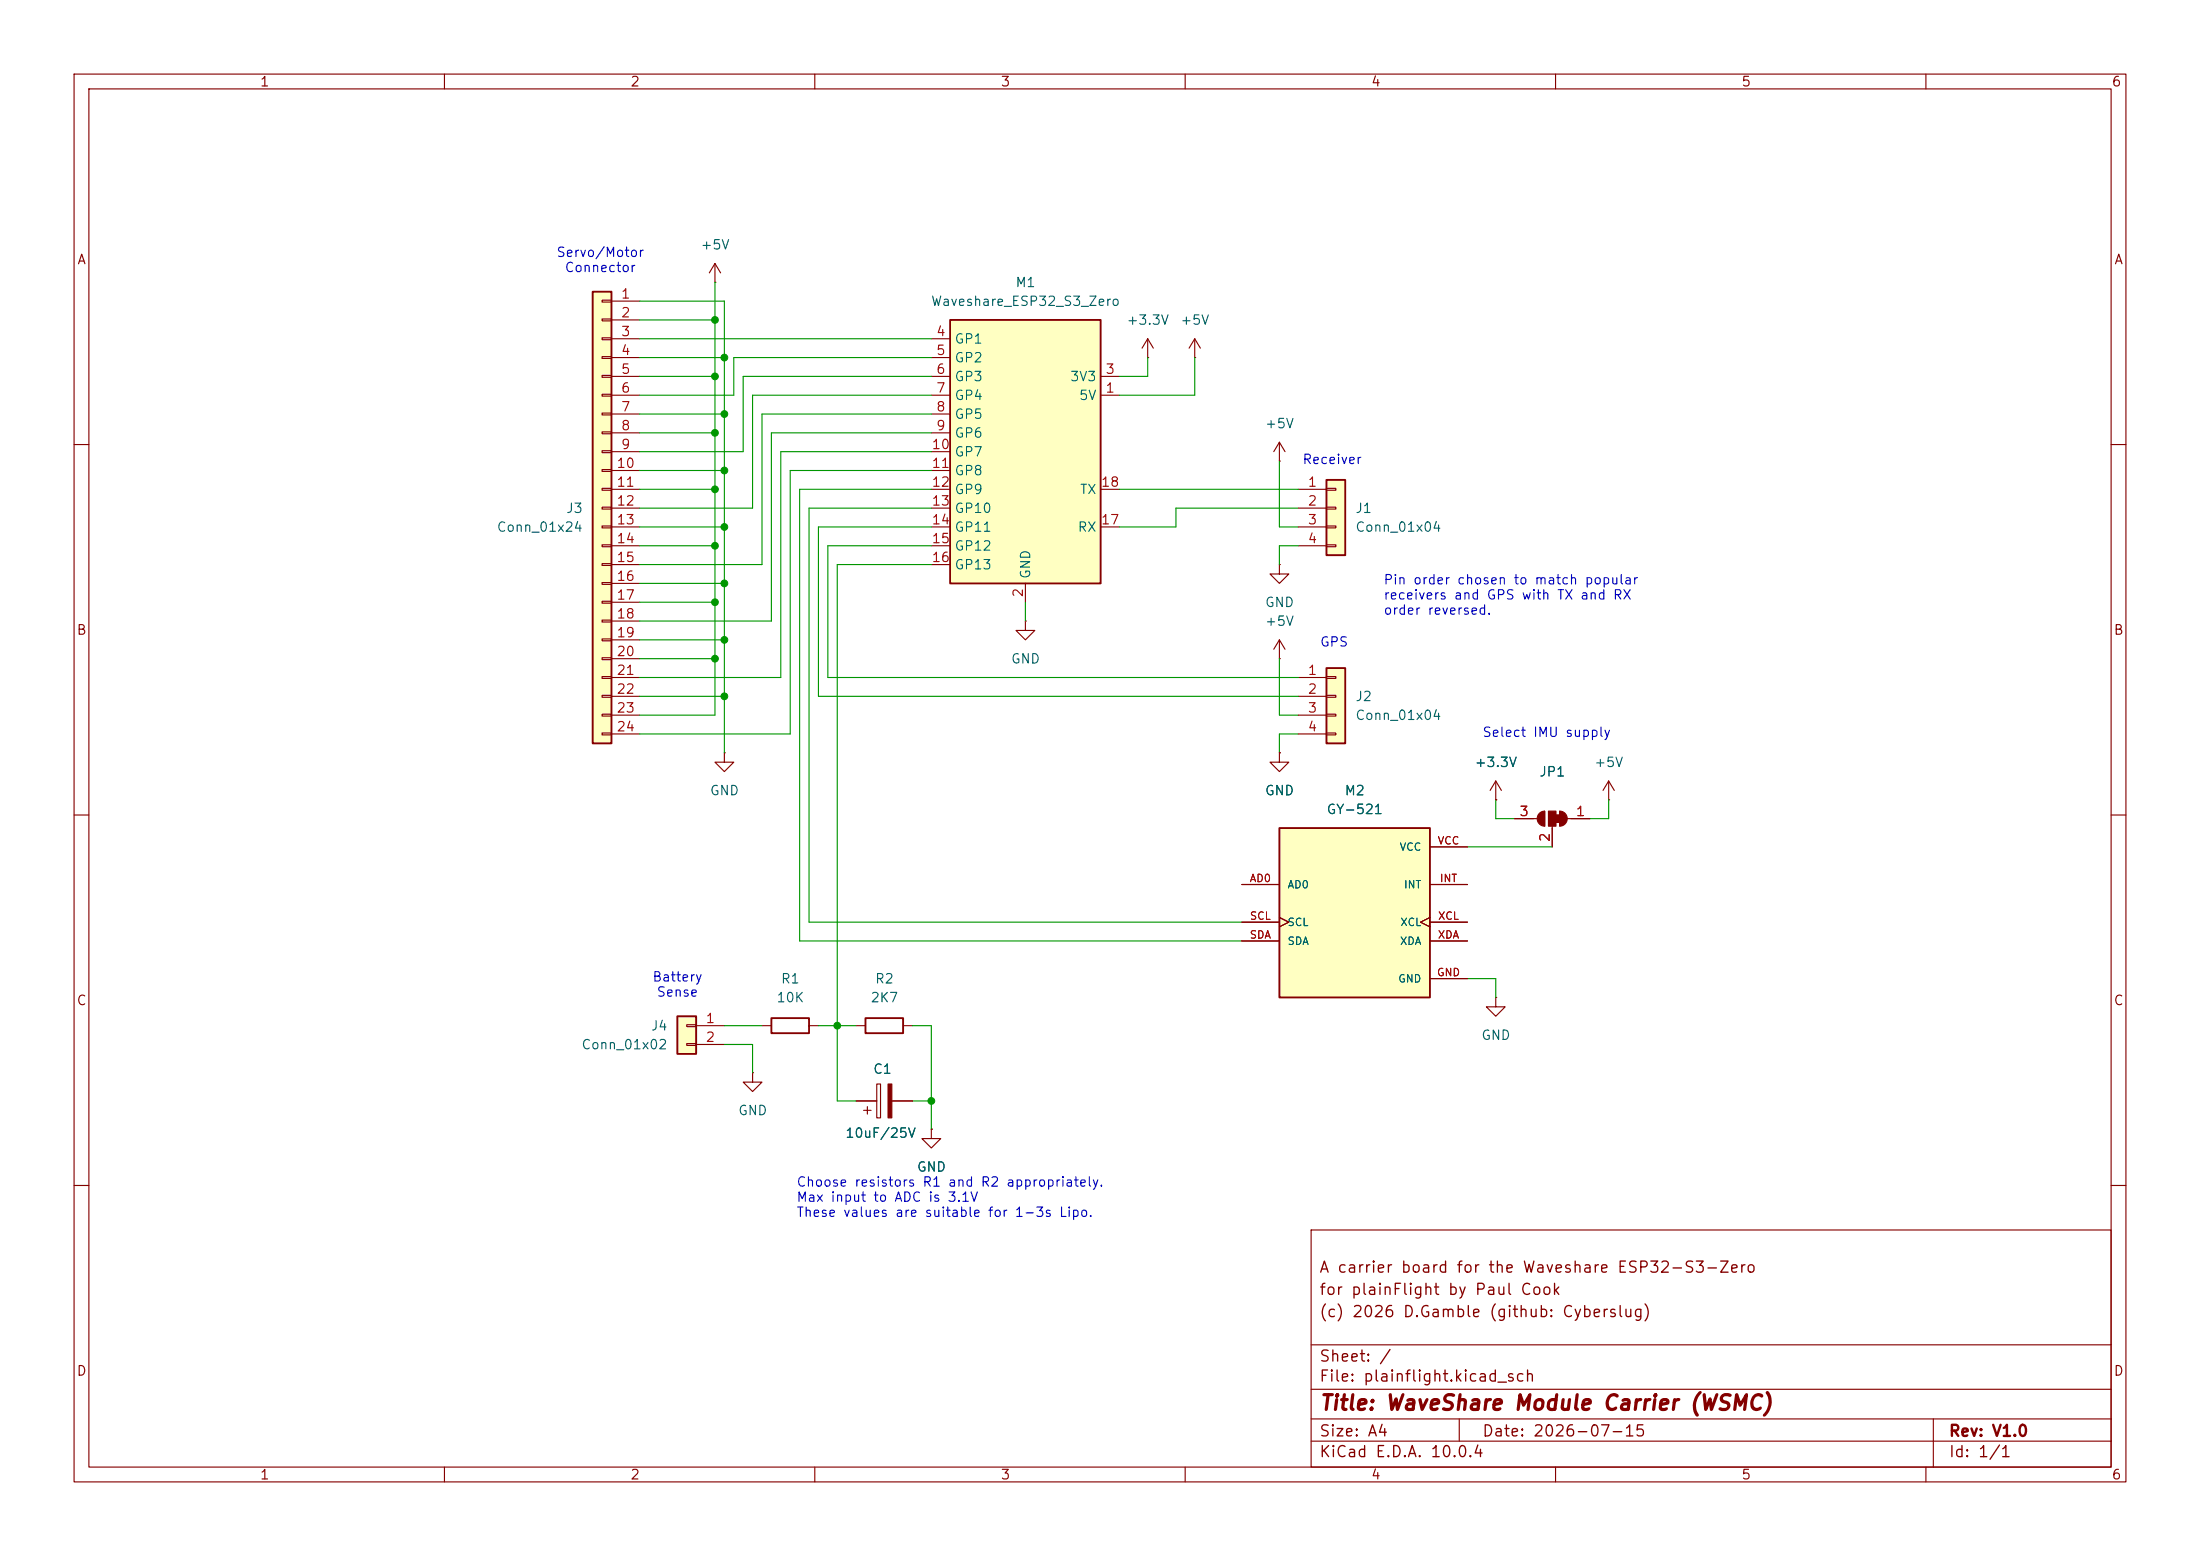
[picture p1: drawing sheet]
<svg xmlns="http://www.w3.org/2000/svg" width="297mm" height="210mm" viewBox="0 0 297 210" stroke-linecap="round" stroke-linejoin="round" font-family="sans-serif">
<g fill="none" stroke="#840000" stroke-width=".15">
<path d="M10 10h277v190h-277zM12 12h273v186h-273zM60 10v2M110 10v2M160 10v2M210 10v2M260 10v2M10 60h2M285 60h2M10 110h2M285 110h2M10 160h2"/>
<path d="M177 166h108v32h-108zM285 160h2M60 198v2M110 198v2M160 198v2M177 194.5h108M177 191.5h108M177 187.5h108M177 181.5h108M197 191.5v3M210 198v2M260 198v2"/>
<path d="M261 191.5v6.5"/>
</g>
<path d="M128.3 43.2h20.3v35.5h-20.3z" fill="#ffffc2"/>
<path d="M128.3 43.2h20.3v35.5h-20.3z" fill="none" stroke="#840000" stroke-width=".25"/>
<g fill="none" stroke="#840000" stroke-width=".15">
<path d="M125.7 53.3h2.6M125.7 50.8h2.6M125.7 45.7h2.6M125.7 48.3h2.6M125.7 55.9h2.6M125.7 58.4h2.6M148.6 53.3h2.5M148.6 50.8h2.5M172.7 59.7l-.7 1.3M172.7 59.7l.8 1.3M172.7 59.7v2.5M125.7 61h2.6"/>
<path d="M125.7 63.5h2.6M125.7 66h2.6M125.7 68.6h2.6M125.7 71.1h2.6M125.7 73.7h2.6M125.7 76.2h2.6M138.4 78.7v2.6M148.6 66h2.5M148.6 71.1h2.5M172.7 62.2h.1"/>
</g>
<path d="M80 39.4h2.5v60.9h-2.5z" fill="#ffffc2"/>
<path d="M80 39.4h2.5v60.9h-2.5z" fill="none" stroke="#840000" stroke-width=".25"/>
<g fill="none" stroke="#840000" stroke-width=".15">
<path d="M81.3 40.5h1.2v.3h-1.2zM81.3 43.1h1.2v.2h-1.2zM81.3 45.6h1.2v.2h-1.2zM81.3 48.1h1.2v.3h-1.2zM81.3 50.7h1.2v.2h-1.2zM81.3 53.2h1.2v.3h-1.2zM81.3 55.8h1.2v.2h-1.2zM81.3 58.3h1.2v.2h-1.2zM82.5 40.6h3.9M82.5 43.2h3.9M82.5 45.7h3.9M82.5 48.3h3.9"/>
<path d="M82.5 50.8h3.9M82.5 53.3h3.9M82.5 55.9h3.9M82.5 58.4h3.9M81.3 60.8h1.2v.3h-1.2zM81.3 63.4h1.2v.2h-1.2zM81.3 65.9h1.2v.3h-1.2zM81.3 68.5h1.2v.2h-1.2zM81.3 71h1.2v.2h-1.2zM81.3 73.5h1.2v.3h-1.2zM81.3 76.1h1.2v.2h-1.2zM81.3 78.6h1.2v.3h-1.2z"/>
<path d="M82.5 61h3.9M82.5 63.5h3.9M82.5 66h3.9M82.5 68.6h3.9M82.5 71.1h3.9M82.5 73.7h3.9M82.5 76.2h3.9M82.5 78.7h3.9M81.3 81.2h1.2v.2h-1.2zM81.3 83.7h1.2v.2h-1.2zM81.3 86.2h1.2v.3h-1.2zM81.3 88.8h1.2v.2h-1.2z"/>
<path d="M81.3 91.3h1.2v.3h-1.2zM81.3 93.9h1.2v.2h-1.2zM81.3 96.4h1.2v.2h-1.2zM81.3 98.9h1.2v.3h-1.2zM82.5 81.3h3.9M82.5 83.8h3.9M82.5 86.4h3.9M82.5 88.9h3.9M82.5 91.4h3.9M82.5 94h3.9M82.5 96.5h3.9M82.5 99.1h3.9"/>
</g>
<path d="M91.4 137.2h2.6v5h-2.6z" fill="#ffffc2"/>
<path d="M91.4 137.2h2.6v5h-2.6z" fill="none" stroke="#840000" stroke-width=".25"/>
<path d="M92.7 138.3h1.3v.3h-1.3zM94 138.4h3.8M92.7 140.8h1.3v.3h-1.3zM94 141h3.8" fill="none" stroke="#840000" stroke-width=".15"/>
<path d="M172.7 111.8h20.3v22.8h-20.3z" fill="#ffffc2"/>
<path d="M172.7 111.8h20.3v22.8h-20.3zM104.1 137.4h5.1v2h-5.1zM116.8 137.4h5.1v2h-5.1z" fill="none" stroke="#840000" stroke-width=".25"/>
<g fill="none" stroke="#840000" stroke-width=".15">
<path d="M96.5 38.1h.1M96.5 35.6l.8 1.2M96.5 35.6l-.7 1.2M96.5 35.6v2.5M154.9 48.3h.1M154.9 45.7l-.7 1.3M154.9 45.7l.8 1.3M154.9 45.7v2.6M161.3 48.3h.1M161.3 45.7l-.8 1.3M161.3 45.7l.8 1.3M161.3 45.7v2.6"/>
<path d="M172.7 76.2v1.3h1.3l-1.3 1.2-1.3-1.2h1.3M172.7 76.2h.1M138.4 83.8v1.3h1.3l-1.3 1.3-1.2-1.3h1.2M138.4 83.8h.1M172.7 88.9h.1M172.7 86.4l-.7 1.2M172.7 86.4l.8 1.2M172.7 86.4v2.5M97.8 101.6v1.3h-1.3l1.3 1.2 1.3-1.2h-1.3M97.8 101.6h.1M167.6 119.4h5.1M172.7 101.6v1.3h1.3l-1.3 1.2-1.3-1.2h1.3"/>
<path d="M172.7 101.6h.1M193 119.4h5.1M193 114.3h5.1M204.5 110.5h3M208.5 109.5v2M209.5 111.5v2.8M210.6 109.5v2M211.6 110.5h3M217.2 108h.1M217.2 105.4l-.8 1.3M217.2 105.4l.7 1.3M217.2 105.4v2.6"/>
<path d="M102.9 138.4h1.2M109.2 138.4h1.3M115.6 138.4h1.2M121.9 138.4h1.3M167.6 124.5h5.1M167.6 127h5.1M172.7 123.8l1.3 .7-1.3 .6M193 123.8l-1.2 .7 1.2 .6M193 132.1h5.1M193 124.5h5.1M193 127h5.1M201.9 134.6v1.3h1.3l-1.3 1.3-1.2-1.3h1.2"/>
<path d="M201.9 134.6h.1M101.6 144.8v1.3h1.3l-1.3 1.2-1.3-1.2h1.3M101.6 144.8h.1M115.6 148.6h2.8M116.6 149.9h1M117.1 149.4v1M118.4 146.3h.5v4.6h-.5zM120.4 148.6h2.8M125.7 152.4v1.3h1.3l-1.3 1.2-1.2-1.2h1.2M125.7 152.4h.1"/>
</g>
<g fill="#840000" stroke="#840000" stroke-width=".15">
<path d="M119.9 146.3h.5v4.6h-.5z"/>
<path d="M210.1 110h.5v1h-.5z"/>
<path d="M210.6 109.5a1.02 1.02 0 0 1 1 1 1.02 1.02 0 0 1-1 1z"/>
<path d="M209 109.5h1.1v2h-1.1z"/>
<path d="M207.8 109.8l.4-.3h.3v2a1.02 1.02 0 0 1-.9-.6 1.02 1.02 0 0 1 .2-1.1z"/>
</g>
<path d="M179.1 64.8h2.5v10.1h-2.5z" fill="#ffffc2"/>
<path d="M179.1 64.8h2.5v10.1h-2.5z" fill="none" stroke="#840000" stroke-width=".25"/>
<path d="M175.3 66h3.8M175.3 68.6h3.8M175.3 71.1h3.8M175.3 73.7h3.8M179.1 65.9h1.2v.3h-1.2zM179.1 68.5h1.2v.2h-1.2zM179.1 71h1.2v.2h-1.2zM179.1 73.5h1.2v.3h-1.2zM201.9 108h.1M201.9 105.4l-.7 1.3M201.9 105.4l.8 1.3M201.9 105.4v2.6" fill="none" stroke="#840000" stroke-width=".15"/>
<path d="M179.1 90.2h2.5v10.1h-2.5z" fill="#ffffc2"/>
<path d="M179.1 90.2h2.5v10.1h-2.5z" fill="none" stroke="#840000" stroke-width=".25"/>
<g fill="none" stroke="#840000" stroke-width=".15">
<path d="M175.3 91.4h3.8M175.3 94h3.8M175.3 96.5h3.8M175.3 99.1h3.8M179.1 91.3h1.2v.3h-1.2zM179.1 93.9h1.2v.2h-1.2zM179.1 96.4h1.2v.2h-1.2zM179.1 98.9h1.2v.3h-1.2zM167.6 119.4h5.1M172.7 101.6h.1M193 119.4h5.1M193 114.3h5.1"/>
<path d="M201.9 108h.1M204.5 110.5h2.5M209.5 111.8v2.5M212.1 110.5h2.5M167.6 124.5h5.1M167.6 127h5.1M172.7 123.8l1.3 .7-1.3 .6M193 123.8l-1.2 .7 1.2 .6M193 132.1h5.1M193 124.5h5.1M193 127h5.1M115.6 148.6h2.8"/>
<path d="M120.4 148.6h2.8M125.7 152.4h.1"/>
</g>
<g fill="none" stroke="#009600" stroke-width=".15">
<path d="M96.5 38.1v58.4h-10.1M86.4 55.9h11.4M86.4 40.6h11.4v61M86.4 50.8h10.1M86.4 58.4h10.1M86.4 43.2h10.1M86.4 48.3h11.4M86.4 45.7h39.3M125.7 55.9h-22.8v20.3h-16.5M125.7 53.3h-24.1v15.3h-15.2M125.7 50.8h-25.4v10.2h-13.9M125.7 48.3h-26.6v5h-12.7"/>
<path d="M125.7 58.4h-21.6v25.4h-17.7M154.9 48.3v2.5h-3.8M161.3 48.3v5h-10.2M86.4 63.5h11.4M86.4 73.7h10.1M86.4 66h10.1M86.4 71.1h11.4M86.4 78.7h11.4M125.7 63.5h-19v35.6h-20.3M125.7 68.6h-16.5v55.9h58.4M125.7 76.2h-12.7v72.4h2.6M125.7 71.1h-15.2v22.9h64.8"/>
<path d="M125.7 61h-20.3v30.4h-19M125.7 73.7h-13.9v17.7h63.5M125.7 66h-17.8v61h59.7M151.1 66h24.2M172.7 62.2v8.9h2.6M175.3 73.7h-2.6v2.5M175.3 68.6h-16.6v2.5h-7.6M86.4 94h11.4M86.4 86.4h11.4M86.4 88.9h10.1M86.4 81.3h10.1M138.4 81.3v2.5"/>
<path d="M172.7 88.9v7.6h2.6M175.3 99.1h-2.6v2.5M198.1 114.3h11.4M201.9 108v2.5h2.6M217.2 108v2.5h-2.6M97.8 138.4h5.1M110.5 138.4h5.1M123.2 138.4h2.5v14M198.1 132.1h3.8v2.5M97.8 141h3.8v3.8M123.2 148.6h2.5"/>
</g>
<g fill="#009600" stroke="#009600" stroke-width=".14">
<circle cx="96.5" cy="58.4" r=".46"/>
<circle cx="97.8" cy="63.5" r=".46"/>
<circle cx="96.5" cy="43.2" r=".46"/>
<circle cx="96.5" cy="50.8" r=".46"/>
<circle cx="97.8" cy="48.3" r=".46"/>
<circle cx="97.8" cy="55.9" r=".46"/>
<circle cx="97.8" cy="71.1" r=".46"/>
<circle cx="96.5" cy="73.7" r=".46"/>
<circle cx="96.5" cy="66" r=".46"/>
<circle cx="125.7" cy="148.6" r=".46"/>
<circle cx="96.5" cy="88.9" r=".46"/>
<circle cx="96.5" cy="81.3" r=".46"/>
<circle cx="97.8" cy="94" r=".46"/>
<circle cx="113" cy="138.4" r=".46"/>
<circle cx="97.8" cy="86.4" r=".46"/>
<circle cx="97.8" cy="78.7" r=".46"/>
</g>
<text font-size="2" fill="#840000" x="178" y="190.8">Title: WaveShare Module Carrier (WSMC)</text>
<g font-size="1.5" fill="#840000">
<text x="178" y="172.2">A carrier board for the Waveshare ESP32-S3-Zero</text>
<text x="178" y="178.2">(c) 2026 D.Gamble (github: Cyberslug)</text>
<text x="178" y="175.2">for plainFlight by Paul Cook</text>
<text x="178" y="184.2">Sheet: /</text>
<text x="178" y="186.9">File: plainflight.kicad_sch</text>
<text x="178" y="197.1">KiCad E.D.A. 10.0.4</text>
<text x="178" y="194.3">Size: A4</text>
<text x="200" y="194.3">Date: 2026-07-15</text>
<text x="263" y="194.3">Rev: V1.0</text>
<text x="263" y="197.1">Id: 1/1</text>
</g>
<g font-size="1.3" fill="#840000">
<text x="35" y="12">1</text>
<text x="85" y="12">2</text>
<text x="135" y="12">3</text>
<text x="185" y="12">4</text>
<text x="235" y="12">5</text>
<text x="285" y="12">6</text>
<text x="10.3" y="36">A</text>
<text x="285.3" y="36">A</text>
<text x="10.3" y="86">B</text>
<text x="285.3" y="86">B</text>
<text x="10.3" y="136">C</text>
<text x="285.3" y="136">C</text>
<text x="10.3" y="186">D</text>
<text x="285.3" y="186">D</text>
<text x="35" y="200">1</text>
<text x="85" y="200">2</text>
<text x="135" y="200">3</text>
<text x="185" y="200">4</text>
<text x="235" y="200">5</text>
<text x="285" y="200">6</text>
</g>
<g font-size="1.3" fill="#0000c2">
<text x="75" y="35">Servo/Motor</text>
<text x="76.1" y="37">Connector</text>
<text x="175.7" y="63">Receiver</text>
<text x="186.7" y="79.2">Pin order chosen to match popular</text>
<text x="186.7" y="81.2">receivers and GPS with TX and RX</text>
<text x="186.7" y="83.3">order reversed.</text>
<text x="178.1" y="87.6">GPS</text>
<text x="200" y="99.8">Select IMU supply</text>
<text x="88" y="132.8">Battery</text>
<text x="88.6" y="134.8">Sense</text>
<text x="107.4" y="160.5">Choose resistors R1 and R2 appropriately.</text>
<text x="107.4" y="162.5">Max input to ADC is 3.1V</text>
<text x="107.4" y="164.6">These values are suitable for 1-3s Lipo.</text>
</g>
<g font-size="1.3" fill="#006464">
<text x="94.5" y="34">+5V</text>
<text x="125.6" y="41.6">Waveshare_ESP32_S3_Zero</text>
<text x="137" y="39.1">M1</text>
<text x="128.8" y="46.7">GP1</text>
<text x="152" y="44.2">+3.3V</text>
<text x="159.3" y="44.2">+5V</text>
<text x="128.8" y="49.2">GP2</text>
<text x="128.8" y="51.8">GP3</text>
<text x="144.4" y="51.8">3V3</text>
<text x="128.8" y="54.3">GP4</text>
<text x="128.8" y="56.9">GP5</text>
<text x="128.8" y="59.4">GP6</text>
<text x="145.6" y="54.3">5V</text>
<text x="170.7" y="58.1">+5V</text>
<text x="128.8" y="61.9">GP7</text>
<text x="128.8" y="64.5">GP8</text>
<text x="76.3" y="69.6">J3</text>
<text x="128.8" y="67">GP9</text>
<text x="128.8" y="69.6">GP10</text>
<text x="145.7" y="67">TX</text>
<text x="182.9" y="69.6">J1</text>
<text x="67" y="72.1">Conn_01x24</text>
<text x="128.8" y="72.1">GP11</text>
<text x="128.8" y="74.6">GP12</text>
<text x="128.8" y="77.2">GP13</text>
<text x="145.4" y="72.1">RX</text>
<text x="182.9" y="72.1">Conn_01x04</text>
<text x="139.4" y="78.2" transform="rotate(-90 139.4 78.2)">GND</text>
<text x="170.7" y="82.3">GND</text>
<text x="136.4" y="89.9">GND</text>
<text x="170.7" y="84.8">+5V</text>
<text x="182.9" y="95">J2</text>
<text x="182.9" y="97.5">Conn_01x04</text>
<text x="95.8" y="107.7">GND</text>
<text x="170.7" y="107.7">GND</text>
<text x="181.4" y="107.7">M2</text>
<text x="199" y="103.8">+3.3V</text>
<text x="207.7" y="105.1">JP1</text>
<text x="215.1" y="103.8">+5V</text>
<text x="179" y="110.2">GY-521</text>
<text x="104.7" y="135.6">10K</text>
<text x="105.3" y="133.1">R1</text>
<text x="117.4" y="135.6">2K7</text>
<text x="118" y="133.1">R2</text>
<text x="78.4" y="141.9">Conn_01x02</text>
<text x="87.8" y="139.4">J4</text>
<text x="199.9" y="140.7">GND</text>
<text x="117.8" y="145.2">C1</text>
<text x="99.6" y="150.8">GND</text>
<text x="114" y="153.9">10uF/25V</text>
<text x="123.7" y="158.5">GND</text>
</g>
<g font-size="1.3" fill="#a90000">
<text x="83.7" y="40.6">1</text>
<text x="83.7" y="43.2">2</text>
<text x="83.7" y="45.7">3</text>
<text x="126.3" y="45.7">4</text>
<text x="83.7" y="48.2">4</text>
<text x="83.7" y="50.8">5</text>
<text x="83.7" y="53.3">6</text>
<text x="126.3" y="48.2">5</text>
<text x="126.3" y="50.8">6</text>
<text x="126.3" y="53.3">7</text>
<text x="149.2" y="53.3">1</text>
<text x="149.2" y="50.8">3</text>
<text x="83.7" y="55.9">7</text>
<text x="83.7" y="58.4">8</text>
<text x="126.3" y="55.9">8</text>
<text x="126.3" y="58.4">9</text>
<text x="83.1" y="63.5">10</text>
<text x="83.7" y="60.9">9</text>
<text x="125.7" y="60.9">10</text>
<text x="125.7" y="63.5">11</text>
<text x="83.1" y="66">11</text>
<text x="83.1" y="68.6">12</text>
<text x="83.1" y="71.1">13</text>
<text x="125.7" y="66">12</text>
<text x="125.7" y="68.6">13</text>
<text x="125.7" y="71.1">14</text>
<text x="148.5" y="71.1">17</text>
<text x="148.5" y="66">18</text>
<text x="176.5" y="66">1</text>
<text x="176.5" y="68.6">2</text>
<text x="176.5" y="71.1">3</text>
<text x="83.1" y="73.6">14</text>
<text x="83.1" y="76.2">15</text>
<text x="125.7" y="73.6">15</text>
<text x="125.7" y="76.2">16</text>
<text x="176.5" y="73.6">4</text>
<text x="83.1" y="78.7">16</text>
<text x="83.1" y="81.3">17</text>
<text x="83.1" y="83.8">18</text>
<text x="138.4" y="80.7" transform="rotate(-90 138.4 80.7)">2</text>
<text x="83.1" y="86.3">19</text>
<text x="83.1" y="88.9">20</text>
<text x="83.1" y="91.4">21</text>
<text x="83.1" y="94">22</text>
<text x="176.5" y="91.4">1</text>
<text x="176.5" y="94">2</text>
<text x="83.1" y="96.5">23</text>
<text x="83.1" y="99">24</text>
<text x="176.5" y="96.5">3</text>
<text x="176.5" y="99">4</text>
<text x="205" y="110.5">3</text>
<text x="209.5" y="113.7" transform="rotate(-90 209.5 113.7)">2</text>
<text x="212.7" y="110.5">1</text>
<text x="95.2" y="138.4">1</text>
<text x="95.2" y="140.9">2</text>
</g>
<g font-size="1" fill="#a90000">
<text x="168.6" y="119.3">AD0</text>
<text x="194" y="114.2">VCC</text>
<text x="194.3" y="119.3">INT</text>
<text x="168.6" y="124.4">SCL</text>
<text x="194" y="124.4">XCL</text>
<text x="168.6" y="126.9">SDA</text>
<text x="194" y="126.9">XDA</text>
<text x="193.9" y="132">GND</text>
</g>
<g font-size="1" fill="#006464">
<text x="188.9" y="115.1">VCC</text>
<text x="173.7" y="120.2">AD0</text>
<text x="173.7" y="125.2">SCL</text>
<text x="189" y="125.2">XCL</text>
<text x="189.4" y="120.2">INT</text>
<text x="173.7" y="127.8">SDA</text>
<text x="188.9" y="127.8">XDA</text>
<text x="188.7" y="132.9">GND</text>
</g>
</svg>
